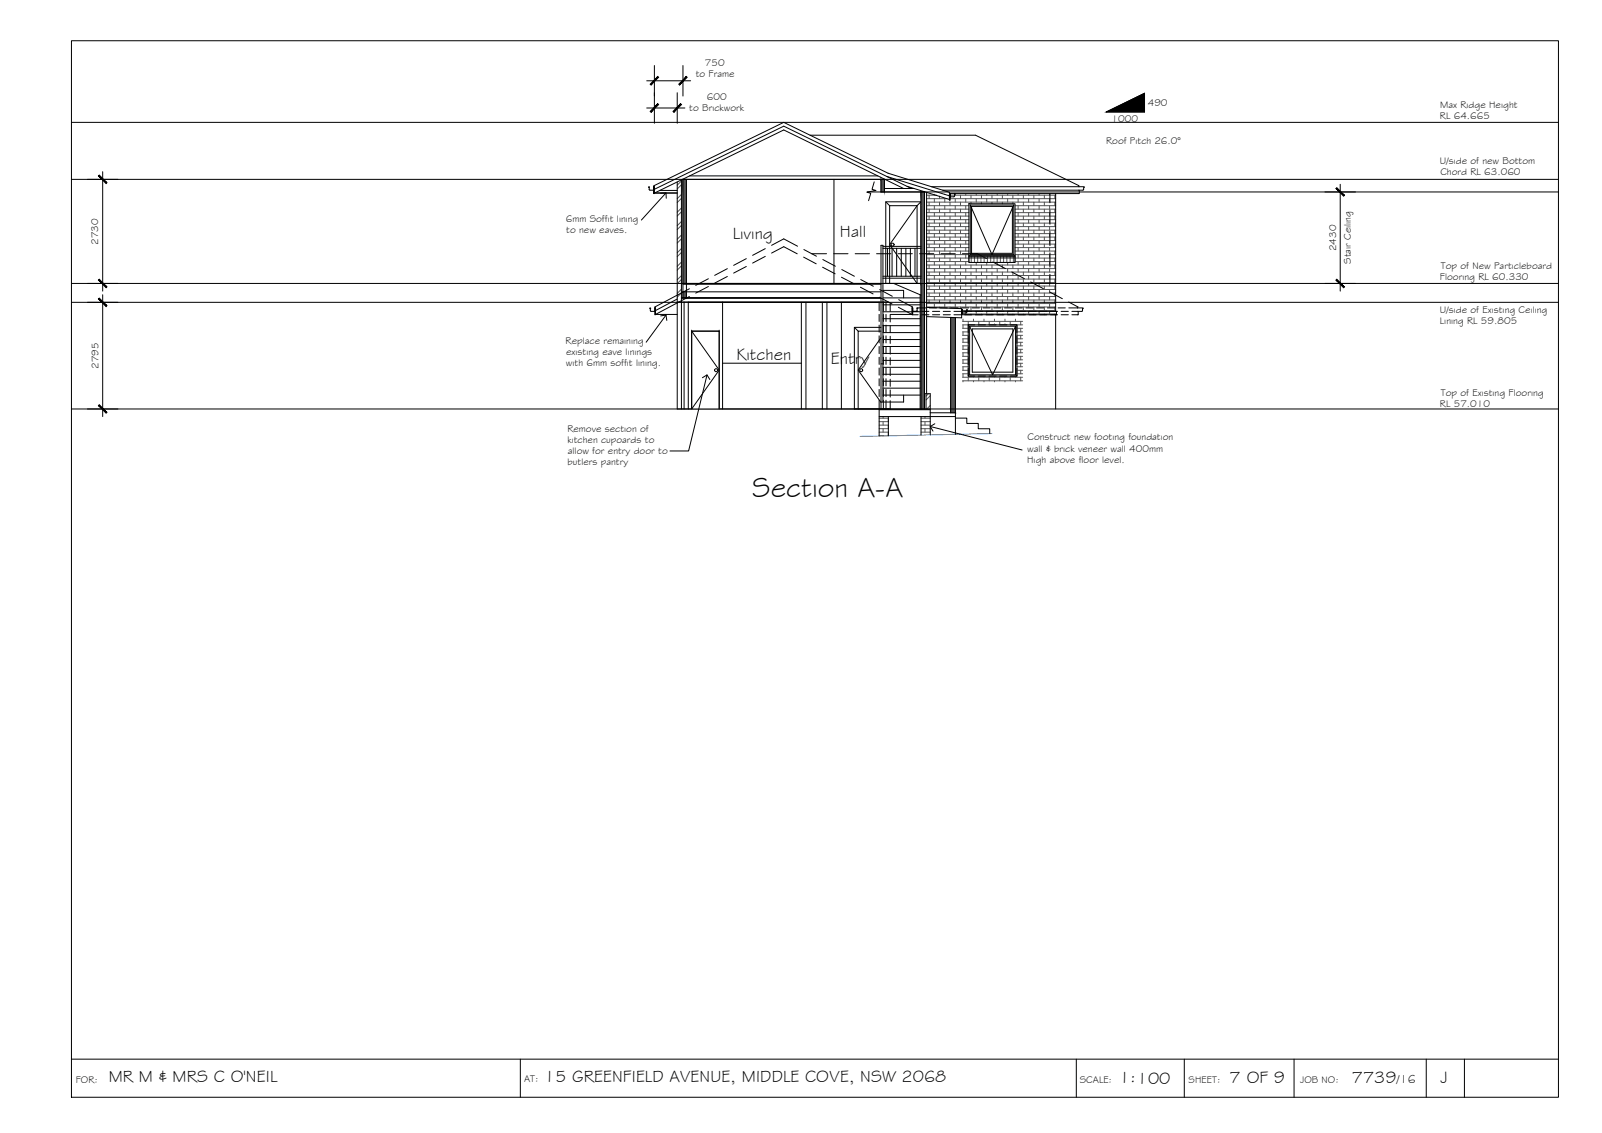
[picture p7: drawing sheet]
<svg xmlns="http://www.w3.org/2000/svg" width="420mm" height="297mm" viewBox="0 0 420 297" stroke-linecap="round" stroke-linejoin="round" font-family="sans-serif">
<!-- layer: HATCH -->
<g fill="none" stroke="#545454" stroke-width=".26">
<path d="M178.7 47.4l-1.1 1.1M178.7 51l-1.1 1.1M178.7 54.5l-1.1 1.1M178.7 58.1l-1.1 1.1M178.7 48.4l-1.1 1.1M178.7 52l-1.1 1.1M178.7 55.5l-1.1 1.1M178.7 59.1l-1.1 1.1M243 51.2h2.7M243 52.1h5.4M243 53h33.9M243 53.9h11.1"/>
<path d="M243 54.8h11.1M243 55.7h11.1M243 56.7h11.1M243 57.6h11.1M243 58.5h11.1M243 59.4h11.1M243.7 51.2v.9M243.7 53v.9M243.7 54.8v.9M243.7 56.7v.9M243.7 58.5v.9M245.1 50.9v.1"/>
<path d="M245.1 51v.2M245.1 52.1v.9M245.1 53.9v.9M245.1 55.7v1M245.1 57.6v.9M245.1 59.4v.9M246.4 51.4v.7M246.4 53v.9M246.4 54.8v.9M246.4 56.7v.9M246.4 58.5v.9M247.8 50.9v.1"/>
<path d="M247.8 52.1v.9M247.8 53.9v.9M247.8 55.7v1M247.8 57.6v.9M247.8 59.4v.9M249 52.1h27.9M249 51.2h27.9M249.2 51.2v.9M249.2 53v.9M249.2 54.8v.9M249.2 56.7v.9M249.2 58.5v.9"/>
<path d="M250.5 50.9v.3M250.5 52.1v.9M250.5 53.9v.9M250.5 55.7v1M250.5 57.6v.9M250.5 59.4v.9M251.9 51.2v.9M251.9 53v.9M251.9 54.8v.9M251.9 56.7v.9M251.9 58.5v.9M253.3 50.9v.3"/>
<path d="M253.3 52.1v.9M253.3 53.9v.9M253.3 55.7v1M253.3 57.6v.9M253.3 59.4v.9M254.7 51.2v.9M254.7 53v.4M256 50.9v.3M256 52.1v.9M257.4 51.2v.9M257.4 53v.4M258.8 50.9v.3"/>
<path d="M258.8 52.1v.9M260.2 51.2v.9M260.2 53v.4M261.5 50.8v.4M261.5 52.1v.9M262.9 51.2v.9M262.9 53v.4M264.3 50.8v.4M264.3 52.1v.9M265.6 51.2v.9M265.6 53v.4M266.2 53.9h10.7"/>
<path d="M266.2 54.8h10.7M266.2 55.7h10.7M266.2 56.7h10.7M266.2 57.6h10.7M266.2 58.5h10.7M266.2 59.4h10.7M267 50.8v.4M267 52.1v.9M267 53.9v.9M267 55.7v1M267 57.6v.9M267 59.4v.9"/>
<path d="M268.4 51.2v.9M268.4 53v.9M268.4 54.8v.9M268.4 56.7v.9M268.4 58.5v.9M269.8 50.8v.4M269.8 52.1v.9M269.8 53.9v.9M269.8 55.7v1M269.8 57.6v.9M269.8 59.4v.9M271.2 51.2v.9"/>
<path d="M271.2 53v.9M271.2 54.8v.9M271.2 56.7v.9M271.2 58.5v.9M272.5 50.8v.4M272.5 52.1v.9M272.5 53.9v.9M272.5 55.7v1M272.5 57.6v.9M272.5 59.4v.9M273.9 51.2v.9M273.9 53v.9"/>
<path d="M273.9 54.8v.9M273.9 56.7v.9M273.9 58.5v.9M275.3 50.8v.4M275.3 52.1v.9M275.3 53.9v.9M275.3 55.7v1M275.3 57.6v.9M275.3 59.4v.9M276.7 51.2v.9M276.7 53v.9M276.7 54.8v.9"/>
<path d="M276.7 56.7v.9M276.7 58.5v.9M178.7 73.3l-1.1 1.1M178.7 61.6l-1.1 1.1M178.7 65.2l-1.1 1.1M178.7 68.7l-1.1 1.1M178.7 72.3l-1.1 1.1M178.7 75.8l-1.1 1.1M178.7 62.6l-1.1 1.1M178.7 66.2l-1.1 1.1M178.7 69.7l-1.1 1.1M178.7 76.8l-1.1 1.1"/>
<path d="M243 69.5h33.9M243 70.4h33.9M243 71.3h33.9M243 72.2h33.9M243 73.2h33.9M243 74.1h33.9M243 75h33.9M243 75.9h33.9M243 76.8h33.9M243 60.3h11.1M243 61.2h11.1M243 62.2h11.1"/>
<path d="M243 63.1h11.1M243 64h11.1M243 64.9h11.1M243 65.8h11.1M243 66.8h11.1M243 67.7h11.1M243 68.6h11.1M243 77.7h33.9M243 78.6h33.9M243 79.6h33.9M243.7 78.6v1M243.7 60.3v.9"/>
<path d="M243.7 62.2v.9M243.7 64v.9M243.7 65.8v1M243.7 67.7v.9M243.7 69.5v.9M243.7 71.3v.9M243.7 73.2v.9M243.7 75v.9M243.7 76.8v.9M245.1 61.2v1M245.1 63.1v.9M245.1 64.9v.9"/>
<path d="M245.1 66.8v.9M245.1 68.6v.9M245.1 70.4v.9M245.1 72.2v1M245.1 74.1v.9M245.1 75.9v.9M245.1 77.7v.9M245.1 79.6v.9M246.4 78.6v1M246.4 60.3v.9M246.4 62.2v.9M246.4 64v.9"/>
<path d="M246.4 65.8v1M246.4 67.7v.9M246.4 69.5v.9M246.4 71.3v.9M246.4 73.2v.9M246.4 75v.9M246.4 76.8v.9M247.8 74.1v.9M247.8 61.2v1M247.8 63.1v.9M247.8 64.9v.9M247.8 66.8v.9"/>
<path d="M247.8 68.6v.9M247.8 70.4v.9M247.8 72.2v1M247.8 75.9v.9M247.8 77.7v.9M247.8 79.6v.9M249.2 60.3v.9M249.2 62.2v.9M249.2 64v.9M249.2 65.8v1M249.2 67.7v.9M249.2 69.5v.9"/>
<path d="M249.2 71.3v.9M249.2 73.2v.9M249.2 75v.9M249.2 76.8v.9M249.2 78.6v1M250.5 61.2v1M250.5 63.1v.9M250.5 64.9v.9M250.5 66.8v.9M250.5 68.6v.9M250.5 70.4v.9M250.5 72.2v1"/>
<path d="M250.5 74.1v.9M250.5 75.9v.9M250.5 77.7v.9M250.5 79.6v.9M251.9 60.3v.9M251.9 62.2v.9M251.9 64v.9M251.9 65.8v1M251.9 67.7v.9M251.9 69.5v.9M251.9 71.3v.9M251.9 73.2v.9"/>
<path d="M251.9 75v.9M251.9 76.8v.9M251.9 78.6v1M253.3 61.2v1M253.3 63.1v.9M253.3 64.9v.9M253.3 66.8v.9M253.3 68.6v.9M253.3 70.4v.9M253.3 72.2v1M253.3 74.1v.9M253.3 75.9v.9"/>
<path d="M253.3 77.7v.9M253.3 79.6v.9M254.1 67.1h12.1v1.7h-12.1zM254.7 69.5v.9M254.7 71.3v.9M254.7 73.2v.9M254.7 75v.9M254.7 76.8v.9M254.7 78.6v1M254.7 67.1v1.7M255.6 67.1v1.7M256 68.8v.7"/>
<path d="M256 70.4v.9M256 72.2v1M256 74.1v.9M256 75.9v.9M256 77.7v.9M256 79.6v.9M256.4 67.1v1.7M257.3 67.1v1.7M257.4 69.5v.9M257.4 71.3v.9M257.4 73.2v.9M257.4 75v.9"/>
<path d="M257.4 76.8v.9M257.4 78.6v1M258.1 67.1v1.7M258.8 68.8v.7M258.8 70.4v.9M258.8 72.2v1M258.8 74.1v.9M258.8 75.9v.9M258.8 77.7v.9M258.8 79.6v.9M259 67.1v1.7M259.8 67.1v1.7"/>
<path d="M260.2 69.5v.9M260.2 71.3v.9M260.2 73.2v.9M260.2 75v.9M260.2 76.8v.9M260.2 78.6v1M260.7 67.1v1.7M261.5 67.1v2.4M261.5 74.1v.9M261.5 70.4v.9M261.5 72.2v1M261.5 75.9v.9"/>
<path d="M261.5 77.7v.9M261.5 79.6v.9M262.4 67.1v1.7M262.9 69.5v.9M262.9 71.3v.9M262.9 73.2v.9M262.9 75v.9M262.9 76.8v.9M262.9 78.6v1M263.2 67.1v1.7M264.1 67.1v1.7M264.3 74.1v.9"/>
<path d="M264.3 68.8v.7M264.3 70.4v.9M264.3 72.2v1M264.3 75.9v.9M264.3 77.7v.9M264.3 79.6v.9M264.9 67.1v1.7M265.6 69.5v.9M265.6 71.3v.9M265.6 73.2v.9M265.6 75v.9M265.6 76.8v.9"/>
<path d="M265.6 78.6v1M265.8 67.1v1.7M266.2 60.3h10.7M266.2 61.2h10.7M266.2 62.2h10.7M266.2 63.1h10.7M266.2 64h10.7M266.2 64.9h10.7M266.2 65.8h10.7M266.2 66.8h10.7M266.2 67.7h10.7M266.2 68.6h10.7"/>
<path d="M267 61.2v1M267 63.1v.9M267 64.9v.9M267 66.8v.9M267 68.6v.9M267 70.4v.9M267 72.2v1M267 74.1v.9M267 75.9v.9M267 77.7v.9M267 79.6v.9M268.4 60.3v.9"/>
<path d="M268.4 62.2v.9M268.4 64v.9M268.4 65.8v1M268.4 67.7v.9M268.4 69.5v.9M268.4 71.3v.9M268.4 73.2v.9M268.4 75v.9M268.4 76.8v.9M268.4 78.6v1M269.8 61.2v1M269.8 63.1v.9"/>
<path d="M269.8 64.9v.9M269.8 66.8v.9M269.8 68.6v.9M269.8 70.4v.9M269.8 72.2v1M269.8 74.1v.9M269.8 75.9v.9M269.8 77.7v.9M269.8 79.6v.9M271.2 78.6v1M271.2 60.3v.9M271.2 62.2v.9"/>
<path d="M271.2 64v.9M271.2 65.8v1M271.2 67.7v.9M271.2 69.5v.9M271.2 71.3v.9M271.2 73.2v.9M271.2 75v.9M271.2 76.8v.9M272.5 61.2v1M272.5 63.1v.9M272.5 64.9v.9M272.5 66.8v.9"/>
<path d="M272.5 68.6v.9M272.5 70.4v.9M272.5 72.2v1M272.5 74.1v.9M272.5 75.9v.9M272.5 77.7v.9M272.5 79.6v.9M273.9 60.3v.9M273.9 62.2v.9M273.9 64v.9M273.9 65.8v1M273.9 67.7v.9"/>
<path d="M273.9 69.5v.9M273.9 71.3v.9M273.9 73.2v.9M273.9 75v.9M273.9 76.8v.9M273.9 78.6v1M275.3 61.2v1M275.3 63.1v.9M275.3 64.9v.9M275.3 66.8v.9M275.3 68.6v.9M275.3 70.4v.9"/>
<path d="M275.3 72.2v1M275.3 74.1v.9M275.3 75.9v.9M275.3 77.7v.9M275.3 79.6v.9M276.7 60.3v.9M276.7 62.2v.9M276.7 64v.9M276.7 65.8v1M276.7 67.7v.9M276.7 69.5v.9M276.7 71.3v.9"/>
<path d="M276.7 73.2v.9M276.7 75v.9M276.7 76.8v.9M276.7 78.6v1M243 80.5h33.9M243.7 80.5v.2M246.4 80.5v.2M249.2 80.5v.3M251.9 80.5v.4M252.2 81.4h24.7M252.2 82.3h24.9M252.5 84.3h15.7"/>
<path d="M252.5 86.1h1.4M252.5 87h1.4M252.5 87.9h1.4M252.5 88.8h1.4M252.5 89.7h1.4M252.5 90.7h1.4M252.5 91.6h1.4M252.5 92.5h1.4M252.5 93.4h1.4M252.5 94.3h1.4M252.5 95.2h1.4M252.5 96.2h1.4"/>
<path d="M252.5 97.1h1.4M252.5 98h1.4M252.5 98.9h15.7M252.5 99.8h15.7M252.6 83.7v.6M252.6 85.2v.9M252.6 87v.9M252.6 88.8v.9M252.6 90.7v.9M252.6 92.5v.9M252.6 94.3v.9M252.6 96.2v.9"/>
<path d="M252.6 98v.9M252.6 99.8v.3M253.3 81.4v.9M253.9 84.3v.9h-1.4M253.9 98.9v.9M254.7 80.5v.9M254.7 82.3v.2M255.3 83.7v.6M255.3 98.6v.3M255.3 99.8v.3M256 81.4v.9M256.7 84.3v.9"/>
<path d="M256.7 98.9v.9M257.4 80.5v.9M257.4 82.3v.2M258.1 83.7v.6M258.1 98.6v.3M258.1 99.8v.3M258.8 81.4v.9M259.4 84.3v.9M259.4 98.9v.9M260.2 80.5v.9M260.2 82.3v.2M260.8 85.2h.1"/>
<path d="M260.8 83.7v.6M260.8 98.6v.3M260.8 99.8v.3M261.5 81.4v.9M262.2 84.3v.9M262.2 98.9v.9M262.9 80.5v.9M262.9 82.3v.2M263.6 85.2h.1M263.6 83.7v.6M263.6 98.6v.3M263.6 99.8v.3"/>
<path d="M264.3 81.4v.9M265 84.3v.9M265 98.9v.9M265.6 80.5v.9M265.6 82.3v.2M266.3 83.7v.6M266.3 98.6v.3M266.3 99.8v.3M266.7 85.2h1.5M266.7 86.1h1.5M266.7 87h1.5M266.7 87.9h1.5"/>
<path d="M266.7 88.8h1.5M266.7 89.7h1.5M266.7 90.7h1.5M266.7 91.6h1.5M266.7 92.5h1.5M266.7 93.4h1.5M266.7 94.3h1.5M266.7 95.2h1.5M266.7 96.2h1.5M266.7 97.1h1.5M266.7 98h1.5M267 81.4v.9"/>
<path d="M267.7 84.3v.9M267.7 86.1v.9M267.7 87.9v.9M267.7 89.7v1M267.7 91.6v.9M267.7 93.4v.9M267.7 95.2v1M267.7 97.1v.9M267.7 98.9v.9M268.4 80.5v.9M268.4 82.3v.2M269.8 81.4v.9"/>
<path d="M271.2 80.5v.9M271.2 82.3v.2M272.5 81.4v.9M273.9 80.5v.9M273.9 82.3v.2M275.3 81.4v.9M276.7 80.5v.9M276.7 82.3v.2M230.6 109.6h2.4v.9h-2.4M230.6 111.5h2.4v.9h-2.4M230.6 113.3h2.4v.9h-2.4M231.6 109.2v.4"/>
<path d="M231.6 110.5v1M231.6 112.4v.9M231.6 114.2v.1M241.6 109.6h2.4M241.6 110.5h2.4M241.6 111.5h2.4M241.6 112.4h2.4M241.6 113.3h2.4M242.6 109.2v.4M242.6 110.5v1M242.6 112.4v.9M243.5 103.2l-.6 .7"/>
<path d="M244 106.3l-.9 .9M244 103.8l-1.1 1.1"/>
</g>
<g fill="#545454" stroke="#545454" stroke-width=".26">
<path d="M179.3 76.5l.7 .1z"/>
<path d="M241.6 50.2l.9 .1z"/>
<path d="M249.3 83.2l1.3 .1z"/>
<path d="M179.1 47l.9 27.3v-27.3zM179.1 47l.9 27.3h-.9z"/>
<path d="M179.1 76.5h.2zM179.1 76.6h.9z"/>
<path d="M179.1 76.6l.9 1.4v-1.4zM179.1 76.6l.9 1.4h-.9z"/>
<path d="M241.6 50.3l.9 16.2v-16.2zM241.6 50.3l.9 16.2h-.9z"/>
<path d="M241.6 66.5l.9 7.8v-7.8zM241.6 66.5l.9 7.8h-.9z"/>
<path d="M241.6 74.3l.9 5v-5zM241.6 74.3l.9 5h-.9z"/>
<path d="M241.6 79.3l.9 1.4v-1.4zM241.6 79.3l.9 1.4h-.9z"/>
<path d="M241.6 80.7l.9 .9v-.9zM241.6 80.7l.9 .9h-.9z"/>
<path d="M241.6 81.6l.9 .9v-.9zM241.6 81.6l.9 .9h-.9z"/>
<path d="M241.6 82.5l.9 24.7v-24.7zM241.6 82.5l.9 24.7h-.9z"/>
<path d="M231.1 47l.9 3.3v-3.3zM231.1 47l.9 3.3h-.9z"/>
<path d="M249.3 83.3l1.3 23.9v-23.9zM249.3 83.3l1.3 23.9h-1.3z"/>
<path d="M249.3 107.2l1.3 1v-1zM249.3 107.2l1.3 1h-1.3z"/>
</g>
<!-- layer: MASK -->
<g fill="#fff" stroke="#fff" stroke-width=".26">
<path d="M232.3 52.9l9.2 1v-1zM232.3 52.9l9.2 1h-9.2z"/>
<path d="M240.5 53.9l1 20.4v-20.4zM240.5 53.9l1 20.4h-1z"/>
<path d="M232.3 53.9l1 20.4v-20.4zM232.3 53.9l1 20.4h-1z"/>
<path d="M233.3 53.9l7.2 20.4v-20.4zM233.3 53.9l7.2 20.4h-7.2z"/>
<path d="M224.1 85.8l7 1v-1zM224.1 85.8l7 1h-7z"/>
<path d="M224.1 86.8l1 20.4v-20.4zM224.1 86.8l1 20.4h-1z"/>
<path d="M225.1 86.8l6 20.4v-20.4zM225.1 86.8l6 20.4h-6z"/>
<path d="M181.4 86.8h7.2l-7.2 20.4zM188.6 86.8l-7.2 20.4h7.2z"/>
</g>
<!-- layer: DOORS -->
<g fill="none" stroke="#000" stroke-width=".26">
<path d="M240.5 53.9l-7.2 10.2 7.2 10.2v-20.4h-7.2v20.4M181.4 86.8l7.2 10.2-7.2 10.2v-20.4h7.2v20.4M231.1 86.8h-6v20.4M231.1 88.5l-6 8.5 6 8.5"/>
<circle cx="234.1" cy="64.1" r=".39"/>
<circle cx="187.8" cy="97.1" r=".39"/>
<circle cx="225.9" cy="97.1" r=".39"/>
</g>
<!-- layer: NEWWORK -->
<g fill="none" stroke="#000" stroke-width=".26">
<path d="M212.5 35.4h43.3l27.2 13.3-.1 .3M171.4 49v1.8h.2v-1.8h-.2v.9l-1.1-.1v-.6l-.2-.2h.3M171.7 50.6h5.9M173.1 49.9h4.5M177.6 47.7v31.7M178.7 47.2v32M179.1 47v31M179.1 47h53M180 47v31M180.9 46.1h49.3M218.7 47v27.3M231 50.3h11.5"/>
<path d="M231.1 47v3.3M232 47v3.3M232 49.4h7.7M232.3 52.9l1 1M232.6 46.3l16.4 5M237 49.4l-31.4-15.3-34 16.5M237.9 48.8l11.1 3.5v-1.9l-16.1-5-27.3-13.3-34.1 16.6 .1 .3M239 49.4l-33.4-16.3-34 16.5M241.5 52.9l-1 1M241.6 50.2v57M242.5 50.3v56.9M244.3 49h40.1l-.4 .8-36.8 .1"/>
<path d="M249.2 50.7v1.8h-.2v-1.8h.2v.9l1.1-.1 .3-.7h-.3M254.1 53.4h12.1v13.7h-12.1zM276.9 50.8v30.8M283.1 49.9v.9h-33.9M179.1 74.3h52M179.1 76.5h52M179.1 74.5h52M234.4 74.3h7.2M240.5 74.3h-8.2v-21.4h9.2v21.4M254.1 67.1h12.1v1.7h-12.1zM254.1 67.6h12.1M181.4 86.8h7.2v20.4h-7.2z"/>
<path d="M181.4 86.8h.1M188.6 86.8h.1M224.1 85.8l1 1M231.1 85.8h-7v21.4h8.2M243.1 80.6l9.1 .3v2.4l-9.2-.3M249.3 83.2v25M250.6 83.3v30.6M252.2 81.6h24.9v.9h-24.9M252.4 81.2v1.2h-.2v-1.2h.2v.9h1l.1-.2M253.5 81.3h.3l-.2 .1v.5M253.9 85.2h12.8v13.4h-12.8zM181.4 107.2h.1"/>
<path d="M230.6 107.4h13.4M230.6 109.2h20M233 109.2v5.1M241.6 109.2v4.9M242.5 103.2h1.5v10.8M242.9 103.2v4M244 107.2h-13.4v7.1M244 108.2h6.6M250.6 109.6h3v1.4h3v1.4h3v1.3"/>
</g>
<!-- layer: CEILING-FLOOR LINES -->
<path d="M18.7 32.1h390M18.7 47h390M227.6 50.3h181.1M18.7 74.3h390M18.7 79.3h390M18.7 107.2h390" fill="none" stroke="#000" stroke-width=".26"/>
<!-- layer: GRDLEV -->
<path d="M260.1 113.7l-34.5 .7" fill="none" stroke="#007fff" stroke-width=".26"/>
<!-- layer: BORDER -->
<path d="M18.7 10.7h390v277h-390zM18.7 277.7h390M136.5 277.7v10M282.3 277.7v10M310.6 277.7v10M339.4 277.7v10M374.1 277.7v10M384.1 277.7v10" fill="none" stroke="#000" stroke-width=".26"/>
<!-- layer: DIMENSION -->
<g fill="none" stroke="#000" stroke-width=".26">
<path d="M171.6 17.2v15.1M179.1 17.2v8M169.6 28.3h10M169.6 21.2h11.5M177.6 24.3v8M22.9 47h8M26.9 45v31.3M347.5 50.3h8M351.5 48.3v28M22.9 79.3h8M22.9 74.3h8M26.9 77.3v31.9"/>
<path d="M347.5 74.3h8M22.9 107.2h8"/>
</g>
<!-- layer: 0 -->
<g fill="#000" stroke="#000" stroke-width=".26">
<path d="M172.5 27.2l-1.8 2.2 2-2zM172.5 27.2l-1.8 2.2-.2-.2z"/>
<path d="M172.5 20.1l-1.8 2.2 2-2zM172.5 20.1l-1.8 2.2-.2-.2z"/>
<path d="M178.5 27.2l-2 2 .2 .2zM178.5 27.2l.2 .2-2 2z"/>
<path d="M180 20.1l-2 2 .2 .2zM180 20.1l.2 .2-2 2z"/>
<path d="M25.8 46.1l2 2 .2-.2zM26 45.9l2 2-2.2-1.8z"/>
<path d="M350.4 49.4l2 2 .2-.2zM350.4 49.4l.2-.2 2 2z"/>
<path d="M26 73.2l-.2 .2 2.2 1.8zM25.8 73.4l2.2 1.8-.2 .2z"/>
<path d="M350.6 73.2l-.2 .2 2.2 1.8zM350.4 73.4l2.2 1.8-.2 .2z"/>
<path d="M25.8 78.4l2 2 .2-.2zM26 78.2l2 2-2.2-1.8z"/>
<path d="M26 106.1l-.2 .2 2.2 1.8zM25.8 106.3l2.2 1.8-.2 .2z"/>
</g>
<!-- layer: TEXT -->
<path d="M290.2 29.4l10-4.9v4.9z" fill="#000" stroke="#000" stroke-width=".26"/>
<path d="M290.2 29.4l10-4.9v4.9z" fill="none" stroke="#000" stroke-width=".26"/>
<!-- layer: EXISTING -->
<g fill="none" stroke="#000" stroke-width=".26">
<path d="M177.6 79.4v27.8h55.9v-2.2M177.6 79.2h55.4M177.6 79.4l-5.7 3h5.7M177.6 78.4l-5.7 3M178.7 79.2v28M178.7 78.2h52.5M178.7 78h52.1M179.4 79.2v28M180.5 79.2v28M180.5 79.3h50.1M180.8 75.7l-9 4.8 .1 .2M180.8 77.7l-3.2 1.7"/>
<path d="M185.8 73.1l-3.3 1.7M185.8 75.1l-3.3 1.7M189.5 79.2v28M190.8 70.4l-3.4 1.8M190.8 72.5l-3.4 1.7M195.7 67.8l-3.3 1.8M195.7 69.9l-3.3 1.7M200.7 65.2l-3.3 1.7M200.7 67.2l-3.3 1.8M202.4 64.3l3.2-1.7 3.6 2M202.4 66.4l3.2-1.7 3.5 1.8M210.2 79.3v27.9"/>
<path d="M210.8 67.4l3.3 1.8M210.8 65.4l3.3 1.8M211.4 79.3v27.9M212.9 66.5h3.9M215.7 79.3v27.9M215.7 70.1l3.3 1.7M215.8 68l3.3 1.8M216.9 79.3v27.9M218.7 66.5h3.7M220.7 79.3v27.9M220.7 72.7l3.3 1.7M220.8 70.7l3.3 1.7"/>
<path d="M224.3 66.5h3.7M225.7 75.3l3.3 1.8M225.7 73.3l3.4 1.7M229.9 66.5h3.7M230.6 79.2v2.3M230.6 77.9l3.4 1.8M230.7 75.9l3.3 1.8M231.7 79.2v2.3M232.4 79.2v2.3M233.5 79.4v2.2M235.5 66.5h3.8M235.7 78.6l3.6 1.9-.1 .2"/>
<path d="M241.2 66.5h3.7M246.8 66.5h3.7M252.4 66.5h3.9l2.4 1.3M260.4 68.7l3.3 1.7M265.4 71.3l3.3 1.8M270.3 73.9l3.3 1.8M275.3 76.6l3.3 1.7M280.3 79.2l2.4 1.3-.1 .2M170.7 80.8h-.3l.4 .8M171.7 80.7v.9h-.9M171.7 80.7h.2v1.8h-.2zM189.5 95.2h20.7"/>
<path d="M230.6 82.4v1.9M230.6 85.2v1.9M230.6 88v1.9M230.6 90.8v1.9M230.6 93.7v1.8M230.6 96.5v1.9M230.6 99.3v1.9M231.7 82.4v1.9M231.7 85.2v1.9M231.7 88v1.9M231.7 90.8v1.9M231.7 93.7v1.8"/>
<path d="M231.7 96.5v1.9M231.7 99.3v1.9M232.4 82.4v1.9M232.4 85.2v1.9M232.4 88v1.9M232.4 90.8v1.9M232.4 93.7v1.8M232.4 96.5v1.9M232.4 99.3v1.9M233.5 82.5v1.9M233.5 85.4v1.8M233.5 88.2v1.8"/>
<path d="M233.5 91v1.9M233.5 93.8v1.9M233.5 96.6v1.9M233.5 99.4v1.9M235.6 80.6l3.6 1.8h-5.7M239.2 80.7h.2v1.8h-.2zM239.4 80.7v.9h1l.3-.8h-.3M239.4 81.6h1.4M239.4 82.5h1.4M240.6 80.7h2.2M241.8 81.6h1.8M241.8 82.5h1.8"/>
<path d="M243.8 80.7h1.8M244.6 81.6h1.9M244.6 82.5h1.9M246.6 80.7h1.8M247.4 81.6h1.8M247.4 82.5h1.8M249.4 80.7h1.9M250.2 81.6h1.9M250.2 82.5h1.9M252.2 80.7h1.9M253 81.6h1.9M253 82.5h1.9"/>
<path d="M253.9 88.2v1.8M253.9 90.9v1.9M253.9 93.8v1.8M253.9 96.6v2h1.7M255 80.7h1.9M255.6 85.2h-1.7v2M255.8 81.6h1.9M255.8 82.5h1.9M256.6 98.6h1.9M256.6 85.2h1.9M257.8 80.7h1.9M258.6 81.6h1.9"/>
<path d="M258.6 82.5h1.9M259.4 98.6h1.9M259.4 85.2h1.9M260.6 80.7h1.9M261.4 81.6h1.9M261.4 82.5h1.9M262.2 98.6h1.9M262.2 85.2h1.9M263.4 80.7h1.9M264.3 81.6h1.8M264.3 82.5h1.8M265 85.2h1.7v2"/>
<path d="M266.3 80.7h1.8M266.7 88.2v1.8M266.7 90.9v1.9M266.7 93.8v1.8M266.7 96.6v2h-1.7M267.1 81.6h1.9M267.1 82.5h1.9M269.1 80.7h1.8M269.9 81.6h1.8M269.9 82.5h1.8M271.9 80.7h1.9M272.7 81.6h1.9"/>
<path d="M272.7 82.5h1.9M274.7 80.7h1.9M275.5 81.6h1.9M275.5 82.5h1.9M276.9 82.5v24.7M277.5 80.7h1.9M278.3 81.6h1.9M278.3 82.5h1.9M280.3 80.7h2.3M282.6 80.7l1.5 .1-.4 .8h-2.6M282.8 81.6v.9h-1.7M230.6 102.1v1.9"/>
<path d="M230.6 104.9v2.3M231.7 102.1v1.9M231.7 104.9v2.3M232.4 102.1v1.9M232.4 104.9v2.3M233.5 102.2v1.9"/>
</g>
<!-- layer: STAIRS -->
<g fill="none" stroke="#000" stroke-width=".26">
<path d="M231.6 74.3h2.8l7.2 3.1M231.6 79.9h9.7M231.6 78.1h9.7M231.6 76.1h5.4v2M231.6 64.6h10M231.6 65.1h10M231.6 72.4h10M231.6 72.9h10M232.8 65.1v7.3M234 65.1v7.3M235.2 65.1v7.3M236.4 65.1v7.3"/>
<path d="M237.6 65.1v7.3M238.8 65.1v7.3M240 65.1v7.3M241.3 77.3v29.9M231.1 95.4h.5M231.6 99.9h9.7M231.6 98.1h9.7M231.6 96.3h9.7M231.6 94.5h9.7M231.6 92.7h9.7M231.6 90.8h9.7M231.6 89h9.7"/>
<path d="M231.6 87.2h9.7M231.6 85.4h9.7M231.6 83.6h9.7M231.6 81.7h9.7M231.6 105.4v-41.1h-.5v42.9M231.6 103.6h9.7M231.6 101.8h9.7M237 103.6v1.8h-5.9"/>
</g>
<!-- layer: INSULCLAD -->
<path d="M243 50.4v52.8" fill="none" stroke="#000" stroke-width=".26"/>
<!-- layer: 0 -->
<path d="M173.3 50.6h1.4v1.4M174.7 50.6l-6.5 7.1M173.3 82.8l1.4-.2 .2 1.4M174.7 82.6l-5.2 7.1M184.2 99l1.2-.7 .8 1.2M185.4 98.3l-4.8 19.9h-4.9M244 111.8l24.1 6.2M245.2 111.1l-1.2 .7 .7 1.2" fill="none" stroke="#000" stroke-width=".26"/>
<!-- layer: 0.13 -->
<path d="M171.6 50.6h6M229.3 47.7l-.6 1.9 1.1 .3-2.5 .5 1.1 .3-.6 1.9M275.4 50.8v2.4M275.4 55v3.8M275.4 60.7v3.7M275.4 66.3v3.7M275.4 71.9v2.4" fill="none" stroke="#000" stroke-width=".26"/>
<!-- layer: WINDOWS -->
<path d="M254.5 53.8l5.7 13 5.7-13M254.5 53.8h11.4M254.5 53.8v13h11.4v-13M254.8 54.1h10.7v12.3h-10.7zM254.3 85.5l6 12.8 6-12.8M254.3 85.5h12M254.3 85.5v12.8h12v-12.8M255 86.2h10.6v11.4h-10.6z" fill="none" stroke="#000" stroke-width=".26"/>
<text font-size="7.5" x="197.3" y="130.2">Section A-A</text>
<g font-size="4.5">
<text x="192.2" y="62.7">Living</text>
<text x="220.3" y="62.3">Hall</text>
<text x="193.2" y="94.4">Kitchen</text>
<text x="217.9" y="95.3">Entry</text>
<text x="28.5" y="283.8">MR M &amp; MRS C O'NEIL</text>
<text x="142.7" y="283.7">15 GREENFIELD AVENUE, MIDDLE COVE, NSW 2068</text>
<text x="293.5" y="284">1:100</text>
<text x="322.4" y="284">7 OF 9</text>
<text x="354.5" y="283.9">7739</text>
<text x="377.8" y="283.9">J</text>
</g>
<text font-size="3.2" x="366.4" y="283.9">/16</text>
<g font-size="2.6">
<text x="184.9" y="17.2">750</text>
<text x="182.5" y="20.1">to Frame</text>
<text x="180.8" y="29.2">to Brickwork</text>
<text x="185.4" y="26.2">600</text>
<text x="301" y="27.7">490</text>
<text x="377.7" y="28.2">Max Ridge Height</text>
<text x="291.6" y="31.9">1000</text>
<text x="377.7" y="31.1">RL 64.665</text>
<text x="290.1" y="37.7">Roof Pitch 26.0°</text>
<text x="377.7" y="42.9">U/side of new Bottom</text>
<text x="377.8" y="45.9">Chord RL 63.060</text>
<text x="148.4" y="58.2">6mm Soffit lining</text>
<text x="25.8" y="64.2" transform="rotate(-90 25.8 64.2)">2730</text>
<text x="148.5" y="61.1">to new eaves.</text>
<text x="350.4" y="65.9" transform="rotate(-90 350.4 65.9)">2430</text>
<text x="354.3" y="69.2" transform="rotate(-90 354.3 69.2)">Stair Ceiling</text>
<text x="377.9" y="70.5">Top of New Particleboard</text>
<text x="377.7" y="73.4">Flooring RL 60.330</text>
<text x="377.7" y="82">U/side of Existing Ceiling</text>
<text x="377.7" y="84.9">Lining RL 59.805</text>
<text x="148.3" y="90.2">Replace remaining</text>
<text x="148.4" y="93.1">existing eave linings</text>
<text x="25.8" y="96.7" transform="rotate(-90 25.8 96.7)">2795</text>
<text x="148.4" y="96">with 6mm soffit lining.</text>
<text x="377.7" y="106.7">RL 57.010</text>
<text x="377.9" y="103.8">Top of Existing Flooring</text>
<text x="148.8" y="113.3">Remove section of</text>
<text x="148.8" y="116.2">kitchen cupoards to</text>
<text x="148.9" y="119.1">allow for entry door to</text>
<text x="269.4" y="118.4">wall &amp; brick veneer wall 400mm</text>
<text x="269.5" y="115.5">Construct new footing foundation</text>
<text x="148.9" y="122">butlers pantry</text>
<text x="269.4" y="121.3">High above floor level.</text>
<text x="19.9" y="283.9">FOR:</text>
<text x="137.5" y="283.7">AT:</text>
<text x="283.2" y="284">SCALE:</text>
<text x="311.7" y="284">SHEET:</text>
<text x="341" y="284">JOB NO:</text>
</g>
</svg>
